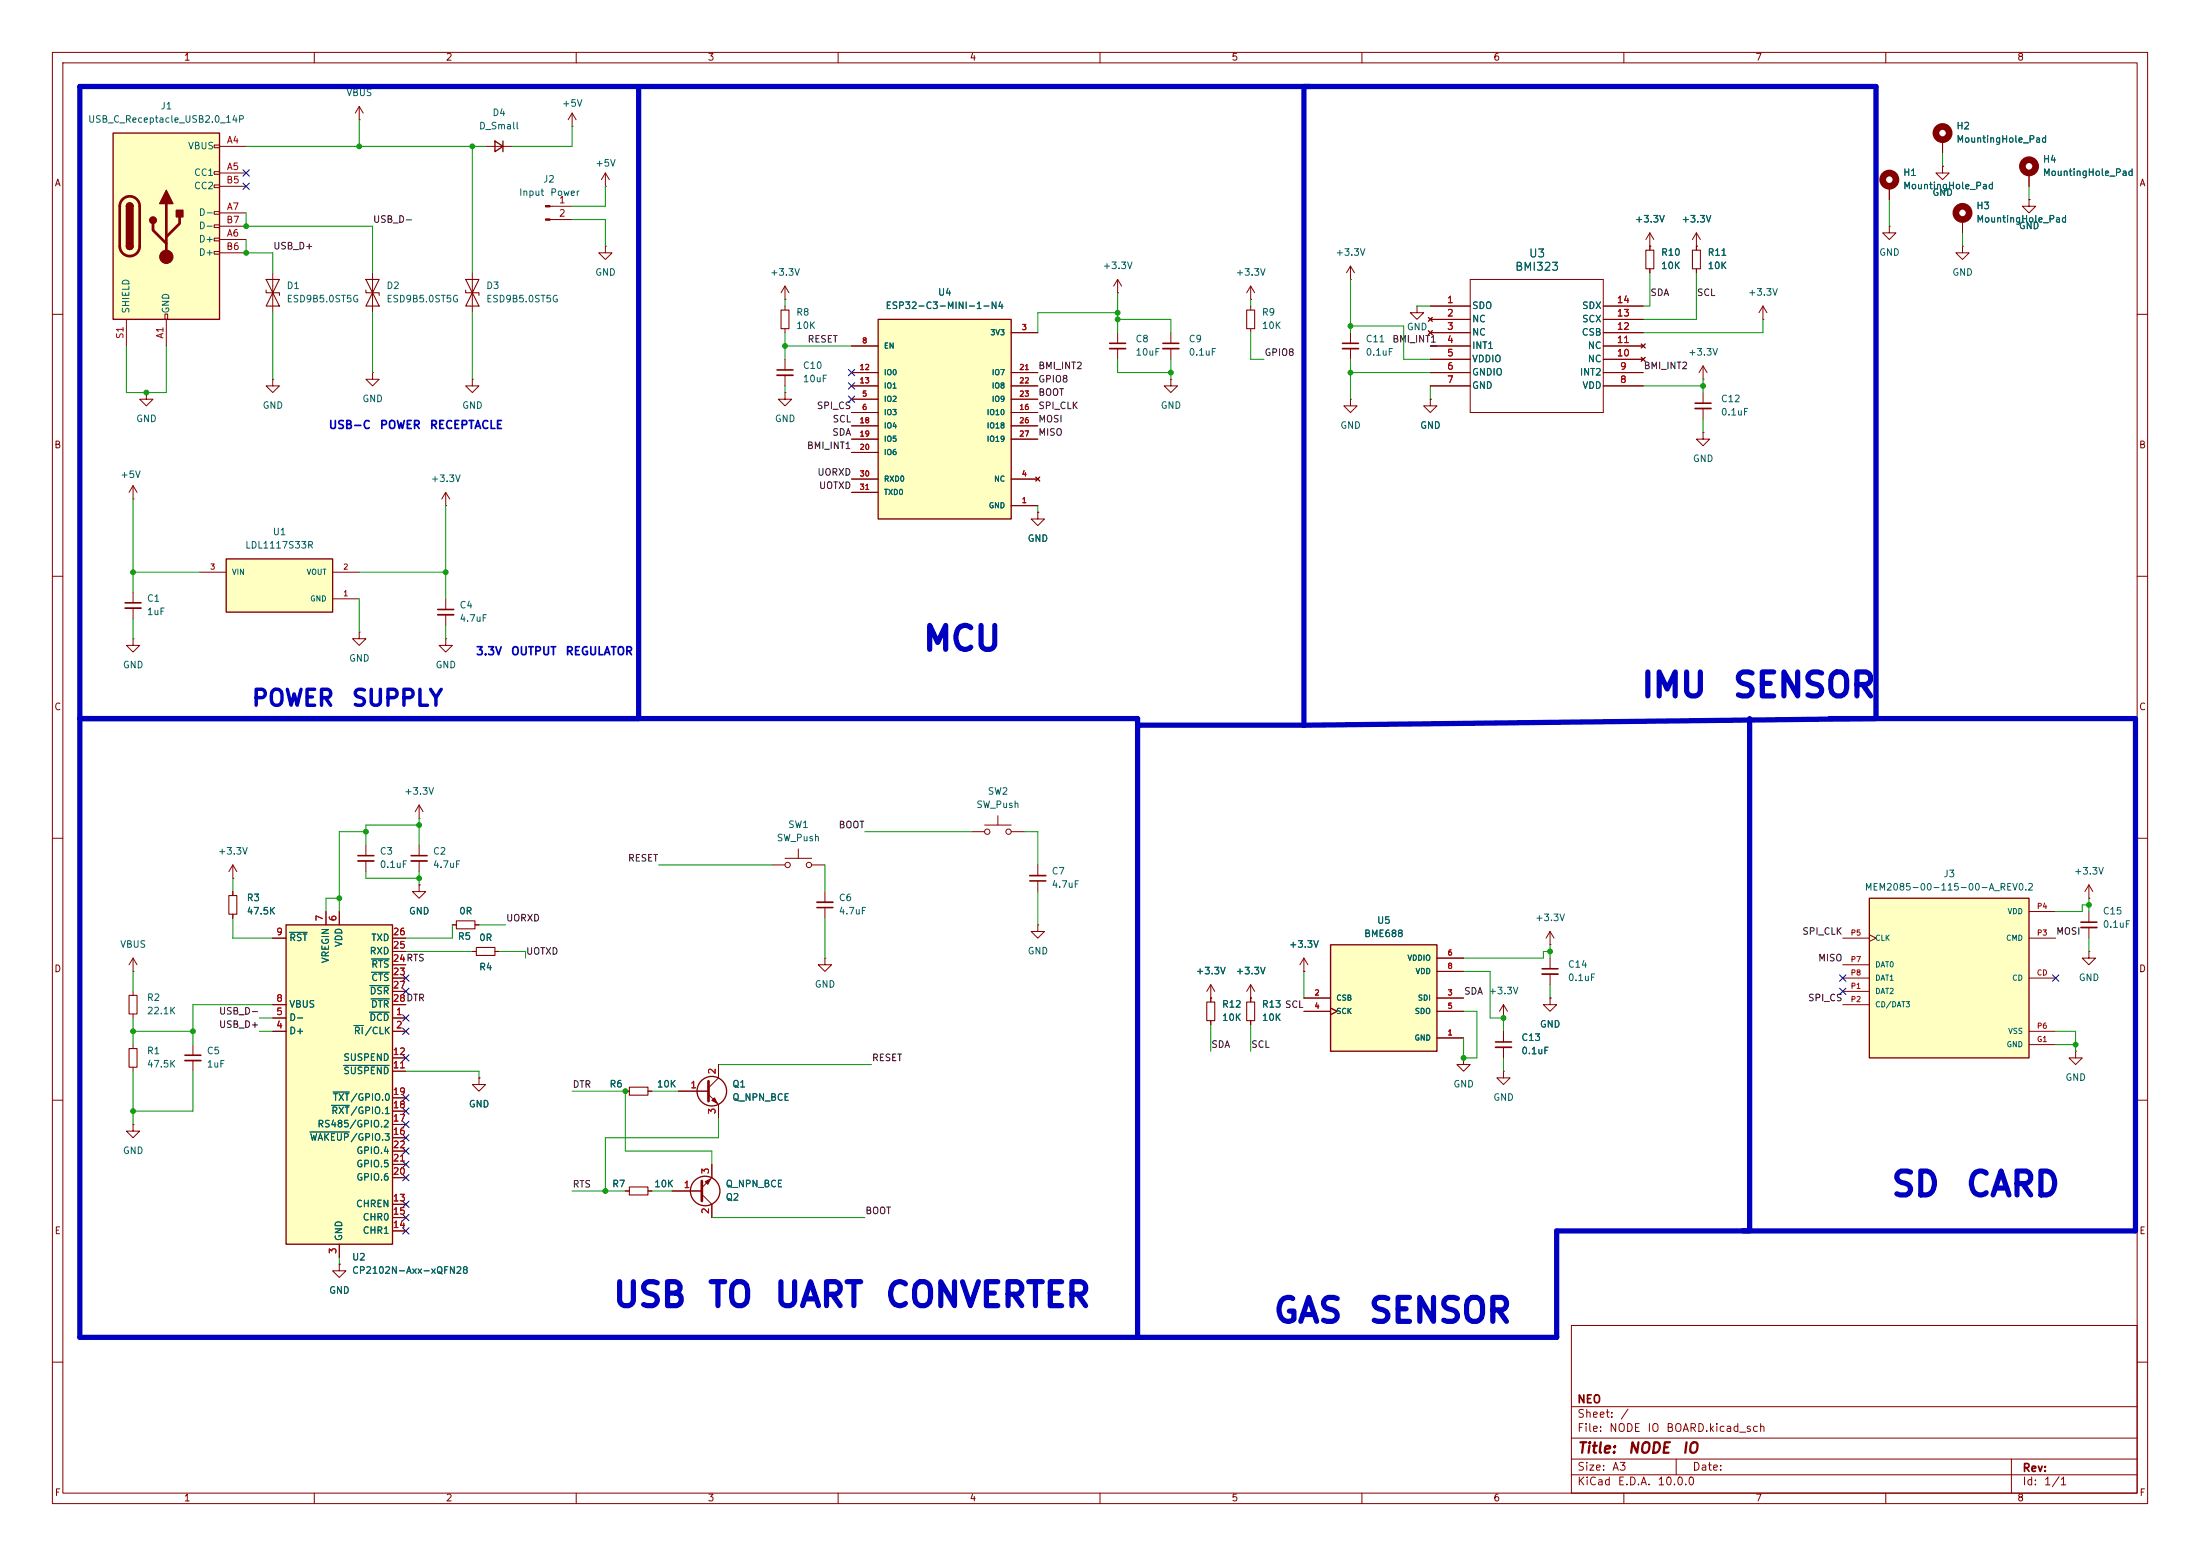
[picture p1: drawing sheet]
<svg xmlns="http://www.w3.org/2000/svg" width="420mm" height="297mm" viewBox="0 0 420 297" stroke-linecap="round" stroke-linejoin="round" font-family="sans-serif">
<g fill="none" stroke="#840000" stroke-width=".19">
<path d="M10 10h400v277h-400zM12 12h396v273h-396zM60 10v2M110 10v2M160 10v2M210 10v2M260 10v2M310 10v2M360 10v2M370.8 31.8v1.2h1.3l-1.3 1.3-1.2-1.3h1.2M370.8 31.8h.1M374.6 41.9v2.6"/>
<path d="M10 60h2M408 60h2M10 110h2M408 110h2M10 160h2M408 160h2M10 210h2M408 210h2M64.8 241.3v1.3h1.2l-1.2 1.2-1.3-1.2h1.3M64.8 241.3h.1M300 253h108v32h-108zM10 260h2"/>
<path d="M300 278.5h108M300 274.5h108M300 268.5h108M320 278.5v3M384 278.5v6.5M408 260h2M60 285v2M110 285v2M160 285v2M210 285v2M260 285v2M300 281.5h108"/>
<path d="M310 285v2M360 285v2"/>
</g>
<circle cx="374.7" cy="40.6" r="1.27" fill="none" stroke="#840000" stroke-width="1.3"/>
<path d="M43.2 106.7h20.3v10.1h-20.3z" fill="#ffffc2"/>
<path d="M94.5 26.9l1.5 1-1.5 1.1zM96 26.9v2.1M43.2 106.7h20.3v10.1h-20.3z" fill="none" stroke="#840000" stroke-width=".25"/>
<g fill="none" stroke="#840000" stroke-width=".19">
<path d="M68.6 22.9h.1M68.6 20.3l-.8 1.3M68.6 20.3l.7 1.3M68.6 20.3v2.6M92.7 27.9h5.1M109.2 24.1h.1M109.2 21.6l-.7 1.3M109.2 21.6l.8 1.3M109.2 21.6v2.5M38.1 109.2h5.1M63.5 114.3h5.1M63.5 109.2h5.1"/>
<path d="M25.4 121.9v1.3h1.3l-1.3 1.3-1.3-1.3h1.3M25.4 121.9h.1M25.4 199.4v.8M25.4 203.7v.8"/>
</g>
<path d="M24.6 200.2h1.6v3.5h-1.6z" fill="none" stroke="#840000" stroke-width=".2"/>
<path d="M54.6 176.5h20.3v61h-20.3z" fill="#ffffc2"/>
<path d="M54.6 176.5h20.3v61h-20.3z" fill="none" stroke="#840000" stroke-width=".25"/>
<g fill="none" stroke="#840000" stroke-width=".19">
<path d="M105 39.4h4.2M115.6 35.6h.1M115.6 33l-.8 1.3M115.6 33l.7 1.3M115.6 33v2.6M360.7 35.6v2.5M52.1 52.1v7.6M71.1 52.1v7.6M90.2 52.1v7.6M105 41.9h4.2M115.6 47v1.3h1.2l-1.2 1.2-1.3-1.2h1.3M115.6 47h.1"/>
<path d="M360.7 43.2v1.3h1.2l-1.2 1.2-1.3-1.2h1.3M360.7 43.2h.1M374.6 47v1.3h1.3l-1.3 1.2-1.2-1.2h1.2M374.6 47h.1M52.1 72.4v1.3h1.2l-1.2 1.2-1.3-1.2h1.3M52.1 72.4h.1M71.1 71.1v1.3h1.3l-1.3 1.3-1.3-1.3h1.3M71.1 71.1h.1M90.2 72.4v1.3h1.2l-1.2 1.2-1.3-1.2h1.3M90.2 72.4h.1M25.4 113v2.1M25.4 116.1v2"/>
<path d="M85.1 114.3v2M85.1 117.3v2.1M68.6 120.7v1.2h1.2l-1.2 1.3-1.3-1.3h1.3M68.6 120.7h.1M85.1 121.9v1.3h1.3l-1.3 1.3-1.3-1.3h1.3M85.1 121.9h.1M52.1 179.1h2.5M62.2 174v2.5M64.8 174v2.5M74.9 179.1h2.6M25.4 185.4h.1M25.4 182.9v2.5"/>
<path d="M25.4 182.9l-.8 1.3M25.4 182.9l.8 1.3M36.8 199.4v2M52.1 194.3h2.5M52.1 196.9h2.5M52.1 191.8h2.5M74.9 194.3h2.6M74.9 196.9h2.6M74.9 191.8h2.6M74.9 186.7h2.6M74.9 184.2h2.6M74.9 181.6h2.6"/>
<path d="M74.9 189.2h2.6M36.8 202.4v2.1M74.9 204.5h2.6M74.9 201.9h2.6M74.9 217.2h2.6M74.9 214.6h2.6M74.9 212.1h2.6M74.9 209.6h2.6M74.9 219.7h2.6M64.8 237.5v2.5M74.9 229.9h2.6M74.9 234.9h2.6"/>
<path d="M74.9 232.4h2.6M74.9 224.8h2.6M74.9 222.2h2.6"/>
</g>
<path d="M55.2 178h3.4M67.6 195.7h1.8M70.5 193.2h3.8M70.6 188.1h3.7M70.8 190.7h3.5M70.9 185.6h3.4M70.9 183h3.4M59.2 216.1h7.5M63.3 211h3.4M63.6 208.4h3.1M65.6 203.4h8.7" fill="none" stroke="#006464" stroke-width=".19"/>
<path d="M23.9 115.1h3M83.6 116.3h3M35.3 201.4h3.1" fill="none" stroke="#840000" stroke-width=".3"/>
<path d="M23.9 116.1h3M83.6 117.3h3M35.3 202.4h3.1" fill="none" stroke="#840000" stroke-width=".33"/>
<path d="M50.8 55.4v.5h2.5v.5M50.8 53.3h2.5l-1.2 2.6zM52.1 55.9l1.2 2.5h-2.5zM69.8 55.4v.5h2.6v.5M69.8 53.3h2.6l-1.3 2.6zM71.1 55.9l1.3 2.5h-2.6zM88.9 55.4v.5h2.5v.5M88.9 53.3h2.5l-1.2 2.6zM90.2 55.9l1.2 2.5h-2.5z" fill="none" stroke="#840000" stroke-width=".2"/>
<circle cx="360.7" cy="34.3" r="1.27" fill="none" stroke="#840000" stroke-width="1.3"/>
<g fill="#840000" stroke="#840000" stroke-width=".19">
<path d="M104.1 39.2h.9v.3h-.9z"/>
<path d="M104.1 41.8h.9v.2h-.9z"/>
</g>
<path d="M21.6 25.4h20.3v35.6h-20.3z" fill="#ffffc2"/>
<g fill="none" stroke="#840000" stroke-width=".19">
<path d="M40.9 27.7h1v.5h-1zM40.9 32.8h1v.5h-1zM40.9 35.3h1v.5h-1zM41.9 27.9h5.1M41.9 33h5.1M41.9 35.6h5.1M31.5 59.9h.5v1.1h-.5zM40.9 40.4h1v.5h-1zM40.9 42.9h1v.5h-1zM40.9 45.5h1v.5h-1zM40.9 48h1v.5h-1zM41.9 45.7h5.1"/>
<path d="M41.9 40.6h5.1M41.9 48.3h5.1M41.9 43.2h5.1M149.9 58.4v.8M238.8 57.2h.1M238.8 54.6l-.8 1.3M238.8 54.6l.7 1.3M238.8 54.6v2.6M238.8 58.4v.8M257.8 53.3h.1M257.8 50.8v2.5M257.8 50.8l-.8 1.3"/>
<path d="M257.8 50.8l.8 1.3M270.5 58.4v1.3h1.3l-1.3 1.3-1.3-1.3h1.3M270.5 58.4h.1M273 58.4h7.7M280.7 53.3h25.4v25.4h-25.4zM306.1 58.4h7.6M315 47h.1M315 44.5l-.8 1.2M315 44.5l.7 1.2M315 44.5v2.5M24.1 61v5M31.7 61v5"/>
<path d="M149.9 62.7v.8M213.4 63.5v2M213.4 66.5v2.1M223.5 63.5v2M223.5 66.5v2.1M238.8 62.7v.8M257.8 76.2v1.3h1.3l-1.3 1.2-1.3-1.2h1.3M257.8 76.2h.1M257.8 63.5v2M257.8 66.5v2.1M272.7 60.6l.7 .7M272.7 63.1l.7 .8"/>
<path d="M273 76.2v1.3h1.3l-1.3 1.2-1.2-1.2h1.2M273 76.2h.1M273 61h7.7M273 63.5h7.7M273 66h7.7M273 68.6h7.7M273 71.1h7.7M273 73.7h7.7M273.4 60.6l-.7 .7M273.4 63.1l-.7 .8M306.1 61h7.6M306.1 63.5h7.6"/>
<path d="M306.1 66h7.6M306.1 68.6h7.6M306.1 71.1h7.6M306.1 73.7h7.6M313.3 68.2l.8 .8M313.3 65.7l.8 .7M314.1 68.2l-.8 .8M314.1 65.7l-.8 .7M325.1 74.9v2.1M325.1 78v2M325.1 82.6v1.2h1.3l-1.3 1.3-1.3-1.3h1.3M325.1 82.6h.1"/>
<path d="M44.4 167.6h.1M44.4 165.1l-.7 1.3M44.4 165.1l.8 1.3M44.4 165.1v2.5M147.3 165.1h2.6M149.9 163.8h5M152.4 162.1v1.7M154.9 165.1h2.6M25.4 189.2v.8M25.4 193.5v.8M398.8 181.6v1.3h1.2l-1.2 1.3-1.3-1.3h1.3M398.8 181.6h.1"/>
<path d="M119.4 208.3h.7M123.7 208.3h.8M129.5 208.3h5.8M135.3 208.9l1.9 1.9v2.6M137.2 203.2v2.5l-1.9 1.9M128.3 227.3h5.7M134 228l1.9 1.9v2.5M135.9 222.2v2.6l-1.9 1.9"/>
<circle cx="150.4" cy="165.1" r=".51"/>
<circle cx="154.4" cy="165.1" r=".51"/>
</g>
<g fill="none" stroke="#840000" stroke-width=".25">
<path d="M21.6 25.4h20.3v35.6h-20.3zM24.1 39.4a.64 .64 0 0 1 .7-.7 .64 .64 0 0 1 .6 .7M24.1 47a.64 .64 0 0 0 .7 .6 .64 .64 0 0 0 .6-.6"/>
<circle cx="135.9" cy="208.3" r="2.82"/>
<circle cx="134.6" cy="227.3" r="2.82"/>
</g>
<path d="M23.4 38a1.9 1.9 0 0 1 2.1-.4 1.9 1.9 0 0 1 1.2 1.8v7.6a1.91 1.91 0 0 1-1.9 1.9 1.91 1.91 0 0 1-1.9-1.9v-7.8l.1-.6zM31.7 38.9v10.1M29.2 42.7v1.2l2.5 2.6M34.3 41.4v1.3l-2.6 2.5M135.3 206.4v3.8M134 225.4v3.8" fill="none" stroke="#840000" stroke-width=".51"/>
<g fill="#840000" stroke="#840000" stroke-width=".25">
<path d="M24.1 39.4h1.3v7.6h-1.3z"/>
<path d="M24.3 38.9a.64 .64 0 0 1 .7-.1 .64 .64 0 0 1 .4 .6h-1.3z"/>
<path d="M24.1 47h1.3a.64 .64 0 0 1-.6 .6 .64 .64 0 0 1-.7-.6z"/>
<path d="M31.7 36.3l1.3 2.6h-2.5z"/>
<path d="M33.7 40.1h1.2v1.3h-1.2z"/>
<circle cx="29.2" cy="42" r=".63"/>
</g>
<g fill="#840000" stroke="#840000" stroke-width=".19">
<path d="M134.6 225.6l1-.6-.5 1.1z"/>
<path d="M135.9 210.1l.5-.5 .5 1z"/>
<circle cx="31.7" cy="49" r="1.27"/>
</g>
<path d="M211.8 65.5h3.1M222 65.5h3M256.3 65.5h3M323.6 77h3" fill="none" stroke="#840000" stroke-width=".3"/>
<path d="M211.8 66.5h3.1M222 66.5h3M256.3 66.5h3M323.6 78h3" fill="none" stroke="#840000" stroke-width=".33"/>
<path d="M149.1 59.2h1.5v3.5h-1.5zM238 59.2h1.5v3.5h-1.5zM24.6 190h1.6v3.5h-1.6zM120.1 207.5h3.6v1.5h-3.6z" fill="none" stroke="#840000" stroke-width=".2"/>
<path d="M254 180.3h20.3v20.4h-20.3z" fill="#ffffc2"/>
<path d="M254 180.3h20.3v20.4h-20.3z" fill="none" stroke="#840000" stroke-width=".25"/>
<g fill="none" stroke="#840000" stroke-width=".19">
<path d="M149.9 57.2h.1M149.9 54.6l-.8 1.3M149.9 54.6l.7 1.3M149.9 54.6v2.6M238.8 190.5h.1M238.8 188v3.3M238.8 194.8v.8M238.8 188l-.8 1.2M238.8 188l.7 1.2M248.9 185.4h.1M248.9 190.5h5.1M248.9 193h5.1"/>
<path d="M248.9 182.9l-.7 1.3M248.9 182.9l.8 1.3M248.9 182.9v2.5M254 192.4l1.3 .6-1.3 .7M274.3 198.1h5.1M274.3 190.5h5.1M274.3 193h5.1M274.3 182.9h5.1M274.3 185.4h5.1M287 194.3h.1M287 191.8v2.5M287 196.9v2"/>
<path d="M287 199.9v2M287 191.8l-.7 1.2M287 191.8l.8 1.2M91.4 205.7v1.3h1.3l-1.3 1.3-1.2-1.3h1.2M91.4 205.7h.1M279.4 201.9v1.3h1.3l-1.3 1.3-1.3-1.3h1.3M279.4 201.9h.1M287 204.5v1.2h1.3l-1.3 1.3-1.3-1.3h1.3M287 204.5h.1"/>
</g>
<path d="M238 191.3h1.5v3.5h-1.5z" fill="none" stroke="#840000" stroke-width=".2"/>
<path d="M285.5 198.9h3" fill="none" stroke="#840000" stroke-width=".3"/>
<path d="M285.5 199.9h3" fill="none" stroke="#840000" stroke-width=".33"/>
<path d="M167.6 61h25.4v38.1h-25.4z" fill="#ffffc2"/>
<path d="M167.6 61h25.4v38.1h-25.4z" fill="none" stroke="#840000" stroke-width=".25"/>
<g fill="none" stroke="#840000" stroke-width=".19">
<path d="M213.4 55.9h.1M213.4 53.3l-.8 1.3M213.4 53.3l.7 1.3M213.4 53.3v2.6M149.9 74.9v1.3h1.2l-1.2 1.3-1.3-1.3h1.3M149.9 74.9h.1M149.9 68.6v2M149.9 71.6v2.1M162.6 76.2h5M162.6 78.7h5M162.6 66h5M162.6 71.1h5"/>
<path d="M162.6 73.7h5M193 63.5h5.1M193 76.2h5.1M193 78.7h5.1M193 71.1h5.1M193 73.7h5.1M162.6 91.4h5M162.6 81.3h5M162.6 83.8h5M162.6 86.4h5M162.6 94h5M193 96.5h5.1"/>
<path d="M193 91.4h5.1M193 81.3h5.1M193 83.8h5.1M197.7 91.1l.8 .7M198.5 91.1l-.8 .7M80 156.2h.1M80 153.7l-.8 1.2M80 153.7l.8 1.2M80 153.7v2.5M185.4 158.8h2.6M188 157.5h5M190.5 155.7v1.8"/>
<path d="M193 158.8h2.6M198.1 176.5v1.3h1.3l-1.3 1.3-1.3-1.3h1.3M198.1 176.5h.1M198.1 165.1v2M198.1 168.1v2.1M295.9 177.8l-.8 1.3M295.9 177.8l.8 1.3M295.9 177.8v2.5M398.8 171.5h.1M398.8 168.9v2.6M398.8 174v2M398.8 177v2.1"/>
<path d="M398.8 168.9l-.8 1.3M398.8 168.9l.7 1.3M231.1 190.5h.1M231.1 188l-.7 1.2M231.1 188l.8 1.2M231.1 188v3.3M231.1 194.8v.8M295.9 180.3h.1M295.9 190.5v1.3h1.3l-1.3 1.2-1.3-1.2h1.3M295.9 190.5h.1M295.9 182.9v2M295.9 185.9v2.1"/>
<path d="M396.2 200.7v1.2h1.3l-1.3 1.3-1.2-1.3h1.2M396.2 200.7h.1M119.4 227.3h.7M123.7 227.3h.8"/>
<circle cx="188.5" cy="158.8" r=".51"/>
<circle cx="192.5" cy="158.8" r=".51"/>
</g>
<path d="M148.3 70.6h3.1M196.6 168.1h3M397.3 176h3M294.4 184.9h3" fill="none" stroke="#840000" stroke-width=".3"/>
<path d="M148.3 71.6h3.1M196.6 167.1h3M397.3 177h3M294.4 185.9h3" fill="none" stroke="#840000" stroke-width=".33"/>
<path d="M230.4 191.3h1.5v3.5h-1.5zM120.1 226.6h3.6v1.5h-3.6z" fill="none" stroke="#840000" stroke-width=".2"/>
<path d="M356.9 171.5h30.4v30.4h-30.4z" fill="#ffffc2"/>
<path d="M356.9 171.5h30.4v30.4h-30.4z" fill="none" stroke="#840000" stroke-width=".25"/>
<g fill="none" stroke="#840000" stroke-width=".19">
<path d="M360.7 35.6v2.5M370.8 31.8h.1M370.8 26.7v2.5M387.3 38.1v1.3h1.3l-1.3 1.2-1.2-1.2h1.2M387.3 38.1h.1M387.3 33v2.6M273 58.4h7.7M306.1 58.4h7.6M315 47h.1M315 47v.8M315 51.3v.8M323.8 47h.1"/>
<path d="M323.8 44.5l-.7 1.2M323.8 44.5l.8 1.2M323.8 44.5v3.3M323.8 51.3v.8M336.5 58.4l-.7 1.3M336.5 58.4l.8 1.3M336.5 58.4v2.6M374.6 41.9v2.6M27.9 74.9v1.3h1.3l-1.3 1.3-1.2-1.3h1.2M27.9 74.9h.1M162.6 76.2h5M162.6 78.7h5"/>
<path d="M162.6 66h5M162.6 71.1h5M162.6 73.7h5M193 63.5h5.1M193 76.2h5.1M193 78.7h5.1M193 71.1h5.1M193 73.7h5.1M223.5 72.4v1.3h1.3l-1.3 1.2-1.3-1.2h1.3M223.5 72.4h.1M272.7 60.6l.7 .7M272.7 63.1l.7 .8"/>
<path d="M273 76.2h.1M273 63.5h7.7M273 66h7.7M273 71.1h7.7M273 73.7h7.7M273 61h7.7M273 68.6h7.7M273.4 60.6l-.7 .7M273.4 63.1l-.7 .8M306.1 63.5h7.6M306.1 66h7.6M306.1 71.1h7.6"/>
<path d="M306.1 73.7h7.6M306.1 61h7.6M306.1 68.6h7.6M313.3 68.2l.8 .8M313.3 65.7l.8 .7M314.1 68.2l-.8 .8M314.1 65.7l-.8 .7M325.1 72.4h.1M325.1 69.9l-.7 1.2M325.1 69.9l.8 1.2M325.1 69.9v2.5M336.5 61h.1"/>
<path d="M25.4 95.3h.1M25.4 92.7l-.8 1.3M25.4 92.7l.8 1.3M25.4 92.7v2.6M85.1 96.5h.1M85.1 94l-.8 1.3M85.1 94l.8 1.3M85.1 94v2.5M162.6 91.4h5M162.6 81.3h5M162.6 83.8h5M162.6 86.4h5"/>
<path d="M162.6 94h5M193 96.5h5.1M193 91.4h5.1M193 81.3h5.1M193 83.8h5.1M197.7 91.1l.8 .7M198.1 97.8v1.3h1.3l-1.3 1.2-1.3-1.2h1.3M198.1 97.8h.1M198.5 91.1l-.8 .7M44.4 170.2v.7M44.4 174.5v.8M52.1 179.1h2.5"/>
<path d="M62.2 174v2.5M64.8 174v2.5M69.8 161.3v2M69.8 164.3v2.1M74.9 179.1h2.6M80 168.9v1.3h1.3l-1.3 1.3-1.3-1.3h1.3M80 168.9h.1M80 161.3v2M80 164.3v2.1M86.4 176.5h.7M90.7 176.5h.7M157.5 170.2v2"/>
<path d="M157.5 173.2v2.1M351.8 179.1h5.1M356.9 178.4l1.2 .7-1.2 .6M387.3 179.1h5.1M387.3 174h5.1M52.1 191.8h2.5M52.1 196.9h2.5M52.1 194.3h2.5M74.9 186.7h2.6M74.9 189.2h2.6M74.9 191.8h2.6M74.9 196.9h2.6"/>
<path d="M74.9 184.2h2.6M74.9 181.6h2.6M74.9 194.3h2.6M90.2 181.6h.7M94.5 181.6h.7M157.5 182.9v1.3h1.2l-1.2 1.2-1.3-1.2h1.3M157.5 182.9h.1M231.1 190.5h.1M231.1 190.5v.8M231.1 194.8v.8M238.8 190.5h.1M238.8 190.5v.8"/>
<path d="M238.8 194.8v.8M248.9 185.4h.1M248.9 190.5h5.1M248.9 193h5.1M254 192.4l1.3 .6-1.3 .7M274.3 198.1h5.1M274.3 190.5h5.1M274.3 193h5.1M274.3 182.9h5.1M274.3 185.4h5.1M287 196.9v2M287 199.9v2"/>
<path d="M295.9 190.5h.1M351.8 186.7h5.1M351.8 189.2h5.1M351.8 191.8h5.1M351.8 184.2h5.1M387.3 186.7h5.1M387.3 199.4h5.1M387.3 196.9h5.1M25.4 214.6v1.3h1.3l-1.3 1.3-1.3-1.3h1.3M25.4 214.6h.1M74.9 204.5h2.6M74.9 201.9h2.6"/>
<path d="M74.9 217.2h2.6M74.9 214.6h2.6M74.9 212.1h2.6M74.9 209.6h2.6M74.9 219.7h2.6M91.4 205.7h.1M119.4 208.3h.7M123.7 208.3h.8M129.5 208.3h5.8M137.2 203.2v2.5M137.2 210.8v2.6M64.8 237.5v2.5"/>
<path d="M74.9 229.9h2.6M74.9 234.9h2.6M74.9 232.4h2.6M74.9 224.8h2.6M74.9 222.2h2.6M119.4 227.3h.7M123.7 227.3h.8M128.3 227.3h5.7M135.9 222.2v2.6M135.9 229.9v2.5M64.8 241.3h.1"/>
</g>
<path d="M314.2 47.8h1.5v3.5h-1.5zM323.1 47.8h1.5v3.5h-1.5zM43.7 170.9h1.5v3.6h-1.5zM87.1 175.8h3.6v1.5h-3.6zM90.9 180.8h3.6v1.6h-3.6z" fill="none" stroke="#840000" stroke-width=".2"/>
<path d="M68.3 163.3h3.1M78.5 163.3h3M156 173.2h3" fill="none" stroke="#840000" stroke-width=".3"/>
<path d="M68.3 164.3h3.1M78.5 164.3h3M156 172.2h3" fill="none" stroke="#840000" stroke-width=".33"/>
<g fill="none" stroke="#840000" stroke-width="1.3">
<circle cx="370.8" cy="25.4" r="1.27"/>
<circle cx="387.4" cy="31.7" r="1.27"/>
</g>
<path d="M121.9 16.5v120.7M248.9 16.5v121.9M15.2 137.2h202v118.1M217.2 138.4h31.7M334 137.2v97.7M349.2 137.2h58.5v97.7h-110.5v20.4h-282v-238.8h342.9v120.7l-109.2 1.2" fill="none" stroke="#0000c2" stroke-width="1"/>
<g fill="none" stroke="#009600" stroke-width=".19">
<path d="M47 27.9h45.7M68.6 22.9v5M90.2 27.9v24.2M109.2 24.1v3.8h-11.4M115.6 35.6v3.8h-6.4M360.7 38.1v5.1M370.8 29.2v2.6M387.3 35.6v2.5M47 40.6v2.6h24.1v8.9M47 45.7v2.6h5.1v3.8M52.1 59.7v12.7M71.1 59.7v11.4"/>
<path d="M90.2 59.7v12.7M109.2 41.9h6.4v5.1M149.9 57.2v1.2M213.4 55.9v7.6M213.4 59.7h-15.3v3.8M238.8 57.2v1.2M257.8 53.3v10.2M270.5 58.4h2.5M315 52.1v6.3h-1.3M323.8 52.1v8.9h-10.1M374.6 44.5v2.5M24.1 66v8.9h7.6v-8.9"/>
<path d="M149.9 66h12.7M149.9 63.5v5.1M149.9 73.7v1.2M213.4 68.6v2.5h10.1M213.4 61h10.1v2.5M223.5 68.6v3.8M238.8 63.5v5.1h2.5M257.8 62.2h10.2v6.4h5M257.8 71.1h15.2M257.8 68.6v7.6M273 66h1.3M273 73.7v2.5"/>
<path d="M313.7 73.7h11.4M325.1 72.4v2.5M336.5 61v2.5h-22.8M25.4 95.3v17.7M85.1 96.5v17.8M198.1 96.5v1.3M325.1 80v2.6M25.4 118.1v3.8M25.4 109.2h12.7M68.6 114.3v6.4M68.6 109.2h16.5M85.1 119.4v2.5"/>
<path d="M69.8 158.8h-5v15.2M80 156.2v5.1M80 157.5h-10.2v3.8M165.1 158.8h20.3M195.6 158.8h2.5v6.3M44.4 175.3v3.8h7.7M44.4 167.6v2.6M64.8 171.5h-2.6v2.5M69.8 166.4v1.2h10.2M80 166.4v2.5M86.4 176.5v2.6h-8.9M91.4 176.5h5.1"/>
<path d="M125.7 165.1h21.6M157.5 165.1v5.1M157.5 175.3v7.6M198.1 170.2v6.3M398.8 172.7h-1.3v1.3h-5.1M398.8 171.5v2.5M398.8 179.1v2.5M25.4 185.4v3.8M25.4 194.3v5.1M25.4 196.9h11.4M49.5 194.3h2.6M49.5 196.9h2.6"/>
<path d="M52.1 191.8h-15.3v7.6M77.5 181.6h12.7M95.2 181.6h5.1v1.3M231.1 195.6v5.1M238.8 195.6v5.1M248.9 185.4v5.1M279.4 185.4h5.1v8.9h2.5v2.6M279.4 193h2.5v8.9h-2.5v-3.8M295.9 181.6h-1.3v1.3h-15.2M295.9 180.3v2.6M295.9 188v2.5M392.4 196.9h3.8v3.8"/>
<path d="M392.4 199.4h3.8M25.4 204.5v10.1M36.8 204.5v7.6h-11.4M77.5 204.5h13.9v1.2M109.2 208.3h10.2v11.4h16.5v2.5M124.5 208.3h5M137.2 203.2h29.2M137.2 213.4v3.8h-21.6v10.1M287 201.9v2.6M109.2 227.3h10.2M124.5 227.3h3.8M135.9 232.4h29.2"/>
<path d="M64.8 240v1.3"/>
</g>
<g fill="none" stroke="#000084" stroke-width=".19">
<path d="M46.4 35l1.2 1.2M46.4 32.4l1.2 1.2M47.6 35l-1.2 1.2M47.6 32.4l-1.2 1.2M162 73.1l1.2 1.2M162 70.5l1.2 1.2M162 75.6l1.2 1.2M163.2 73.1l-1.2 1.2M163.2 70.5l-1.2 1.2M163.2 75.6l-1.2 1.2M76.9 193.7l1.2 1.2M76.9 196.2l1.2 1.3"/>
<path d="M76.9 188.6l1.2 1.2M76.9 186.1l1.2 1.2M78.1 193.7l-1.2 1.2M78.1 196.2l-1.2 1.3M78.1 188.6l-1.2 1.2M78.1 186.1l-1.2 1.2M351.2 186.1l1.2 1.2M351.2 188.6l1.2 1.2M352.4 186.1l-1.2 1.2M352.4 188.6l-1.2 1.2M391.8 186.1l1.2 1.2M393 186.1l-1.2 1.2"/>
<path d="M76.9 201.3l1.2 1.2M76.9 208.9l1.2 1.3M76.9 214l1.2 1.2M76.9 211.5l1.2 1.2M76.9 216.6l1.2 1.2M76.9 219.1l1.2 1.2M78.1 201.3l-1.2 1.2M78.1 208.9l-1.2 1.3M78.1 214l-1.2 1.2M78.1 211.5l-1.2 1.2M78.1 216.6l-1.2 1.2M78.1 219.1l-1.2 1.2"/>
<path d="M76.9 234.3l1.2 1.3M76.9 231.8l1.2 1.2M76.9 221.6l1.2 1.3M76.9 229.3l1.2 1.2M76.9 224.2l1.2 1.2M78.1 234.3l-1.2 1.3M78.1 231.8l-1.2 1.2M78.1 221.6l-1.2 1.3M78.1 229.3l-1.2 1.2M78.1 224.2l-1.2 1.2"/>
</g>
<path d="M55.2 178h3.4M67.6 195.7h1.8M70.5 193.2h3.8M70.6 188.1h3.7M70.8 190.7h3.5M70.9 185.6h3.4M70.9 183h3.4M59.2 216.1h7.5M63.3 211h3.4M63.6 208.4h3.1M65.6 203.4h8.7" fill="none" stroke="#006464" stroke-width=".19"/>
<g fill="#009600" stroke="#009600" stroke-width=".19">
<circle cx="90.2" cy="27.9" r=".46"/>
<circle cx="27.9" cy="74.9" r=".46"/>
<circle cx="68.6" cy="27.9" r=".46"/>
<circle cx="25.4" cy="212.1" r=".46"/>
<circle cx="25.4" cy="196.9" r=".46"/>
<circle cx="36.8" cy="196.9" r=".46"/>
<circle cx="85.1" cy="109.2" r=".46"/>
<circle cx="47" cy="48.3" r=".46"/>
<circle cx="47" cy="43.2" r=".46"/>
<circle cx="25.4" cy="109.2" r=".46"/>
<circle cx="149.9" cy="66" r=".46"/>
<circle cx="213.4" cy="59.7" r=".46"/>
<circle cx="64.8" cy="171.5" r=".46"/>
<circle cx="69.8" cy="158.8" r=".46"/>
<circle cx="213.4" cy="61" r=".46"/>
<circle cx="223.5" cy="71.1" r=".46"/>
<circle cx="325.1" cy="73.7" r=".46"/>
<circle cx="257.8" cy="62.2" r=".46"/>
<circle cx="257.8" cy="71.1" r=".46"/>
<circle cx="80" cy="157.5" r=".46"/>
<circle cx="115.6" cy="227.3" r=".46"/>
<circle cx="119.4" cy="208.3" r=".46"/>
<circle cx="80" cy="167.6" r=".46"/>
<circle cx="287" cy="194.3" r=".46"/>
<circle cx="279.4" cy="201.9" r=".46"/>
<circle cx="396.2" cy="199.4" r=".46"/>
<circle cx="398.8" cy="172.7" r=".46"/>
<circle cx="295.9" cy="181.6" r=".46"/>
</g>
<g font-size="4.6" fill="#0000c2">
<text x="175.9" y="125.3">MCU</text>
<text x="313" y="134.2">IMU</text>
<text x="330.5" y="134.2">SENSOR</text>
<text x="360.8" y="229.5">SD</text>
<text x="375" y="229.5">CARD</text>
<text x="116.7" y="250.6">USB</text>
<text x="134.9" y="250.6">TO</text>
<text x="147.5" y="250.6">UART</text>
<text x="168.7" y="250.6">CONVERTER</text>
<text x="242.9" y="253.6">GAS</text>
<text x="261" y="253.6">SENSOR</text>
</g>
<g font-size="3" fill="#0000c2">
<text x="47.9" y="135.5">POWER</text>
<text x="66.9" y="135.5">SUPPLY</text>
</g>
<g font-size="2" fill="#840000">
<text x="301" y="277.9">Title:</text>
<text x="310.6" y="277.9">NODE</text>
<text x="321" y="277.9">IO</text>
</g>
<g font-size="1.5" fill="#006464">
<text x="289.1" y="52">BMI323</text>
<text x="291.8" y="49.5">U3</text>
</g>
<g font-size="1.5" fill="#0000c2">
<text x="62.6" y="82.2">USB-C</text>
<text x="72.4" y="82.2">POWER</text>
<text x="81.9" y="82.2">RECEPTACLE</text>
<text x="90.7" y="125.4">3.3V</text>
<text x="97.4" y="125.4">OUTPUT</text>
<text x="107.8" y="125.4">REGULATOR</text>
</g>
<g font-size="1.5" fill="#840000">
<text x="301" y="268.2">NEO</text>
<text x="301" y="273.7">File:</text>
<text x="301" y="271">Sheet:</text>
<text x="307.1" y="273.7">NODE</text>
<text x="309.2" y="271">/</text>
<text x="314.4" y="273.7">IO</text>
<text x="318" y="273.7">BOARD.kicad_sch</text>
<text x="301" y="281.1">Size:</text>
<text x="307.6" y="281.1">A3</text>
<text x="323" y="281.1">Date:</text>
<text x="386" y="281.3">Rev:</text>
<text x="301" y="283.9">KiCad</text>
<text x="308.7" y="283.9">E.D.A.</text>
<text x="316.3" y="283.9">10.0.0</text>
<text x="386" y="283.9">Id:</text>
<text x="390.1" y="283.9">1/1</text>
</g>
<g font-size="1.3" fill="#840000">
<text x="35" y="11.9">1</text>
<text x="85" y="11.9">2</text>
<text x="135" y="11.9">3</text>
<text x="185" y="11.9">4</text>
<text x="235" y="11.9">5</text>
<text x="285" y="11.9">6</text>
<text x="335" y="11.9">7</text>
<text x="385" y="11.9">8</text>
<text x="10.3" y="35.9">A</text>
<text x="408.3" y="35.9">A</text>
<text x="10.3" y="85.9">B</text>
<text x="408.2" y="85.9">B</text>
<text x="10.3" y="135.9">C</text>
<text x="408.2" y="135.9">C</text>
<text x="10.3" y="185.9">D</text>
<text x="408.2" y="185.9">D</text>
<text x="10.3" y="235.9">E</text>
<text x="408.3" y="235.9">E</text>
<text x="10.3" y="285.9">F</text>
<text x="35" y="286.9">1</text>
<text x="85" y="286.9">2</text>
<text x="135" y="286.9">3</text>
<text x="185" y="286.9">4</text>
<text x="235" y="286.9">5</text>
<text x="285" y="286.9">6</text>
<text x="335" y="286.9">7</text>
<text x="385" y="286.9">8</text>
<text x="408.3" y="285.9">F</text>
</g>
<g font-size="1.3" fill="#006464">
<text x="16.7" y="23.7">USB_C_Receptacle_USB2.0_14P</text>
<text x="30.6" y="21.2">J1</text>
<text x="66" y="18.6">VBUS</text>
<text x="93.9" y="22.5">D4</text>
<text x="107.2" y="20.7">+5V</text>
<text x="35.8" y="28.8">VBUS</text>
<text x="91.3" y="25">D_Small</text>
<text x="373.4" y="25">H2</text>
<text x="373.4" y="27.5">MountingHole_Pad</text>
<text x="36.9" y="33.9">CC1</text>
<text x="103.6" y="35.2">J2</text>
<text x="113.5" y="32.1">+5V</text>
<text x="363.2" y="33.9">H1</text>
<text x="389.9" y="31.3">H4</text>
<text x="389.9" y="33.9">MountingHole_Pad</text>
<text x="36.9" y="36.4">CC2</text>
<text x="37.8" y="41.5">D-</text>
<text x="99" y="37.7">Input</text>
<text x="104.9" y="37.7">Power</text>
<text x="363.2" y="36.4">MountingHole_Pad</text>
<text x="368.8" y="37.7">GND</text>
<text x="377.2" y="40.2">H3</text>
<text x="37.8" y="46.6">D+</text>
<text x="37.8" y="44">D-</text>
<text x="312" y="42.8">+3.3V</text>
<text x="320.9" y="42.8">+3.3V</text>
<text x="377.2" y="42.8">MountingHole_Pad</text>
<text x="385.3" y="44">GND</text>
<text x="37.8" y="49.1">D+</text>
<text x="113.5" y="52.9">GND</text>
<text x="146.9" y="52.9">+3.3V</text>
<text x="210.4" y="51.7">+3.3V</text>
<text x="235.8" y="52.9">+3.3V</text>
<text x="254.9" y="49.1">+3.3V</text>
<text x="317" y="49.1">R10</text>
<text x="317" y="51.7">10K</text>
<text x="325.9" y="49.1">R11</text>
<text x="325.9" y="51.7">10K</text>
<text x="358.6" y="49.1">GND</text>
<text x="372.6" y="52.9">GND</text>
<text x="25" y="59.9" transform="rotate(-90 25 59.9)">SHIELD</text>
<text x="32.6" y="59.9" transform="rotate(-90 32.6 59.9)">GND</text>
<text x="54.6" y="55.5">D1</text>
<text x="54.6" y="58">ESD9B5.0ST5G</text>
<text x="73.7" y="55.5">D2</text>
<text x="73.7" y="58">ESD9B5.0ST5G</text>
<text x="92.7" y="55.5">D3</text>
<text x="92.7" y="58">ESD9B5.0ST5G</text>
<text x="169" y="59.3">ESP32-C3-MINI-1-N4</text>
<text x="179" y="56.7">U4</text>
<text x="280.9" y="59.3">SDO</text>
<text x="301.9" y="59.3">SDX</text>
<text x="333.6" y="56.7">+3.3V</text>
<text x="151.9" y="60.6">R8</text>
<text x="151.9" y="63.1">10K</text>
<text x="216.7" y="65.6">C8</text>
<text x="226.8" y="65.6">C9</text>
<text x="240.8" y="60.6">R9</text>
<text x="240.8" y="63.1">10K</text>
<text x="260.6" y="65.6">C11</text>
<text x="268.5" y="63.3">GND</text>
<text x="280.9" y="61.8">NC</text>
<text x="280.9" y="64.4">NC</text>
<text x="301.9" y="64.4">CSB</text>
<text x="301.9" y="61.8">SCX</text>
<text x="153.2" y="70.7">C10</text>
<text x="216.7" y="68.2">10uF</text>
<text x="226.8" y="68.2">0.1uF</text>
<text x="260.6" y="68.2">0.1uF</text>
<text x="280.9" y="66.9">INT1</text>
<text x="280.9" y="69.4">VDDIO</text>
<text x="280.9" y="72">GNDIO</text>
<text x="301.5" y="72">INT2</text>
<text x="303" y="69.4">NC</text>
<text x="303" y="66.9">NC</text>
<text x="322.2" y="68.2">+3.3V</text>
<text x="69.1" y="77.1">GND</text>
<text x="153.2" y="73.3">10uF</text>
<text x="280.9" y="74.5">GND</text>
<text x="302" y="74.5">VDD</text>
<text x="328.4" y="77.1">C12</text>
<text x="25.9" y="80.9">GND</text>
<text x="50" y="78.3">GND</text>
<text x="88.1" y="78.3">GND</text>
<text x="147.8" y="80.9">GND</text>
<text x="221.5" y="78.3">GND</text>
<text x="255.8" y="82.1">GND</text>
<text x="271" y="82.1">GND</text>
<text x="328.4" y="79.6">0.1uF</text>
<text x="323.1" y="88.5">GND</text>
<text x="22.9" y="91.5">+5V</text>
<text x="82.1" y="92.3">+3.3V</text>
<text x="46.7" y="105">LDL1117S33R</text>
<text x="52" y="102.5">U1</text>
<text x="196.1" y="103.7">GND</text>
<text x="27.9" y="115.2">C1</text>
<text x="27.9" y="117.7">1uF</text>
<text x="87.6" y="116.4">C4</text>
<text x="87.6" y="119">4.7uF</text>
<text x="23.4" y="127.9">GND</text>
<text x="66.5" y="126.6">GND</text>
<text x="83.1" y="127.9">GND</text>
<text x="77.1" y="152">+3.3V</text>
<text x="186.3" y="154.5">SW_Push</text>
<text x="188.5" y="152">SW2</text>
<text x="148.2" y="160.9">SW_Push</text>
<text x="150.4" y="158.3">SW1</text>
<text x="41.5" y="163.4">+3.3V</text>
<text x="72.4" y="163.4">C3</text>
<text x="72.4" y="166">0.1uF</text>
<text x="82.6" y="163.4">C2</text>
<text x="82.6" y="166">4.7uF</text>
<text x="200.7" y="167.2">C7</text>
<text x="370.9" y="167.7">J3</text>
<text x="395.8" y="167.2">+3.3V</text>
<text x="47" y="172.3">R3</text>
<text x="160" y="172.3">C6</text>
<text x="200.7" y="169.8">4.7uF</text>
<text x="355.9" y="170.3">MEM2085-00-115-00-A_REV0.2</text>
<text x="47" y="174.9">47.5K</text>
<text x="55.1" y="179.9">RST</text>
<text x="70.8" y="179.9">TXD</text>
<text x="78" y="174.9">GND</text>
<text x="87.3" y="179.7">R5</text>
<text x="87.6" y="174.9">0R</text>
<text x="91.4" y="179.9">0R</text>
<text x="160" y="174.8">4.7uF</text>
<text x="260.3" y="179.2">BME688</text>
<text x="262.8" y="176.6">U5</text>
<text x="293" y="176.1">+3.3V</text>
<text x="401.3" y="174.9">C15</text>
<text x="401.3" y="177.4">0.1uF</text>
<text x="22.8" y="181.2">VBUS</text>
<text x="63.1" y="184" transform="rotate(-90 63.1 184)">VREGIN</text>
<text x="65.6" y="180.9" transform="rotate(-90 65.6 180.9)">VDD</text>
<text x="70.5" y="182.5">RXD</text>
<text x="70.8" y="185">RTS</text>
<text x="91.4" y="185.5">R4</text>
<text x="196.1" y="182.5">GND</text>
<text x="246" y="181.2">+3.3V</text>
<text x="299.2" y="185">C14</text>
<text x="27.9" y="191.4">R2</text>
<text x="70.5" y="190.1">DSR</text>
<text x="70.8" y="187.6">CTS</text>
<text x="155.4" y="188.8">GND</text>
<text x="228.2" y="186.3">+3.3V</text>
<text x="235.8" y="186.3">+3.3V</text>
<text x="284.1" y="190.1">+3.3V</text>
<text x="299.2" y="187.6">0.1uF</text>
<text x="396.7" y="187.6">GND</text>
<text x="27.9" y="193.9">22.1K</text>
<text x="55.1" y="197.7">D+</text>
<text x="55.1" y="195.2">D-</text>
<text x="55.1" y="192.6">VBUS</text>
<text x="67.4" y="197.7">RI/CLK</text>
<text x="70.4" y="195.2">DCD</text>
<text x="70.7" y="192.6">DTR</text>
<text x="233.2" y="192.6">R12</text>
<text x="233.2" y="195.2">10K</text>
<text x="240.8" y="192.6">R13 SCL</text>
<text x="240.8" y="195.2">10K</text>
<text x="240.8" y="192.6">R13</text>
<text x="293.9" y="196.4">GND</text>
<text x="27.9" y="201.5">R1</text>
<text x="39.4" y="201.5">C5</text>
<text x="65.4" y="202.8">SUSPEND</text>
<text x="290.3" y="199">C13</text>
<text x="290.3" y="201.5">0.1uF</text>
<text x="27.9" y="204.1">47.5K</text>
<text x="39.4" y="204.1">1uF</text>
<text x="65.4" y="205.3">SUSPEND</text>
<text x="116.3" y="207.9">R6</text>
<text x="125.3" y="207.9">10K</text>
<text x="139.7" y="207.9">Q1</text>
<text x="277.4" y="207.9">GND</text>
<text x="394.2" y="206.6">GND</text>
<text x="60.5" y="215.5">RS485/GPIO.2</text>
<text x="63.2" y="213">RXT/GPIO.1</text>
<text x="63.5" y="210.4">TXT/GPIO.0</text>
<text x="89.4" y="211.7">GND</text>
<text x="139.7" y="210.4">Q_NPN_BCE</text>
<text x="285" y="210.4">GND</text>
<text x="23.4" y="220.6">GND</text>
<text x="59" y="218">WAKEUP/GPIO.3</text>
<text x="67.9" y="220.6">GPIO.4</text>
<text x="67.9" y="225.7">GPIO.6</text>
<text x="67.9" y="223.1">GPIO.5</text>
<text x="116.8" y="226.9">R7</text>
<text x="124.8" y="226.9">10K</text>
<text x="138.4" y="226.9">Q_NPN_BCE</text>
<text x="67.9" y="230.7">CHREN</text>
<text x="69.1" y="233.3">CHR0</text>
<text x="138.4" y="229.5">Q2</text>
<text x="65.6" y="237" transform="rotate(-90 65.6 237)">GND</text>
<text x="69.1" y="235.8">CHR1</text>
<text x="67.1" y="240.9">U2</text>
<text x="67.1" y="243.4">CP2102N-Axx-xQFN28</text>
<text x="62.7" y="247.2">GND</text>
</g>
<g font-size="1.3" fill="#a90000">
<text x="43.2" y="27.7">A4</text>
<text x="43.1" y="35.3">B5</text>
<text x="43.2" y="32.8">A5</text>
<text x="43.2" y="40.4">A7</text>
<text x="106.6" y="39.1">1</text>
<text x="106.6" y="41.7">2</text>
<text x="43.1" y="42.9">B7</text>
<text x="43.2" y="45.5">A6</text>
<text x="43.1" y="48">B6</text>
<text x="276.2" y="58.2">1</text>
<text x="308.6" y="58.2">14</text>
<text x="23.9" y="64.8" transform="rotate(-90 23.9 64.8)">S1</text>
<text x="31.5" y="64.8" transform="rotate(-90 31.5 64.8)">A1</text>
<text x="276.2" y="60.7">2</text>
<text x="276.2" y="63.2">3</text>
<text x="276.2" y="65.8">4</text>
<text x="308.6" y="65.8">11</text>
<text x="308.6" y="63.2">12</text>
<text x="308.6" y="60.7">13</text>
<text x="276.2" y="68.3">5</text>
<text x="276.2" y="70.9">6</text>
<text x="308.6" y="68.3">10</text>
<text x="309.2" y="70.9">9</text>
<text x="276.2" y="73.4">7</text>
<text x="309.2" y="73.4">8</text>
<text x="52.6" y="178.8">9</text>
<text x="62" y="176" transform="rotate(-90 62 176)">7</text>
<text x="64.5" y="176" transform="rotate(-90 64.5 176)">6</text>
<text x="74.9" y="178.8">26</text>
<text x="74.9" y="183.9">24RTS</text>
<text x="74.9" y="181.4">25</text>
<text x="74.9" y="183.9">24</text>
<text x="52.6" y="191.5">8</text>
<text x="74.9" y="186.4">23</text>
<text x="74.9" y="189">27</text>
<text x="74.9" y="191.5">28DTR</text>
<text x="74.9" y="191.5">28</text>
<text x="52.6" y="196.6">4</text>
<text x="52.6" y="194.1">5</text>
<text x="75.5" y="194.1">1</text>
<text x="75.5" y="196.6">2</text>
<text x="74.9" y="201.7">12</text>
<text x="74.9" y="204.2">11</text>
<text x="74.9" y="209.3">19</text>
<text x="131.7" y="208">1</text>
<text x="136.9" y="205.2" transform="rotate(-90 136.9 205.2)">2</text>
<text x="74.9" y="214.4">17</text>
<text x="74.9" y="211.8">18</text>
<text x="136.9" y="212.8" transform="rotate(-90 136.9 212.8)">3</text>
<text x="74.9" y="216.9">16</text>
<text x="74.9" y="222">21</text>
<text x="74.9" y="219.5">22</text>
<text x="74.9" y="224.5">20</text>
<text x="130.4" y="227.1">1</text>
<text x="135.6" y="224.2" transform="rotate(-90 135.6 224.2)">3</text>
<text x="74.9" y="229.6">13</text>
<text x="74.9" y="232.2">15</text>
<text x="135.6" y="231.8" transform="rotate(-90 135.6 231.8)">2</text>
<text x="64.5" y="239.5" transform="rotate(-90 64.5 239.5)">3</text>
<text x="74.9" y="234.7">14</text>
</g>
<g font-size="1.3" fill="#0f0f0f">
<text x="52.1" y="47.9">USB_D+</text>
<text x="71.1" y="42.8">USB_D-</text>
<text x="315" y="56.8">SDA</text>
<text x="323.8" y="56.8">SCL</text>
<text x="154.1" y="65.7">RESET</text>
<text x="265.7" y="65.7">BMI_INT1</text>
<text x="198.1" y="70.8">BMI_INT2</text>
<text x="241.3" y="68.2">GPIO8</text>
<text x="313.7" y="70.8">BMI_INT2</text>
<text x="198.1" y="73.3">GPIO8</text>
<text x="198.1" y="75.9">BOOT</text>
<text x="155.8" y="78.4">SPI_CS</text>
<text x="158.8" y="83.5">SDA</text>
<text x="158.8" y="80.9">SCL</text>
<text x="198.1" y="78.4">SPI_CLK</text>
<text x="198.1" y="80.9">MOSI</text>
<text x="198.1" y="83.5">MISO</text>
<text x="154" y="86">BMI_INT1</text>
<text x="155.9" y="91.1">UORXD</text>
<text x="156.2" y="93.6">UOTXD</text>
<text x="160" y="158.4">BOOT</text>
<text x="119.8" y="164.8">RESET</text>
<text x="96.5" y="176.2">UORXD</text>
<text x="344" y="178.7">SPI_CLK</text>
<text x="392.4" y="178.7">MOSI</text>
<text x="100.3" y="182.5">UOTXD</text>
<text x="347" y="183.8">MISO</text>
<text x="279.4" y="190.2">SDA</text>
<text x="345.1" y="191.4">SPI_CS</text>
<text x="41.7" y="196.5">USB_D+</text>
<text x="41.7" y="194">USB_D-</text>
<text x="166.4" y="202.9">RESET</text>
<text x="231.1" y="200.3">SDA</text>
<text x="238.8" y="200.3">SCL</text>
<text x="109.2" y="207.9">DTR</text>
<text x="109.2" y="227">RTS</text>
<text x="165.1" y="232.1">BOOT</text>
</g>
<g font-size="1" fill="#a90000">
<text x="164.5" y="65.8">8</text>
<text x="195" y="63.2">3</text>
<text x="164" y="70.9">12</text>
<text x="194.5" y="70.9">21</text>
<text x="164" y="73.4">13</text>
<text x="164.5" y="75.9">5</text>
<text x="194.5" y="73.4">22</text>
<text x="194.5" y="75.9">23</text>
<text x="164" y="81">18</text>
<text x="164" y="83.6">19</text>
<text x="164.5" y="78.5">6</text>
<text x="194.5" y="78.5">16</text>
<text x="194.5" y="81">26</text>
<text x="194.5" y="83.6">27</text>
<text x="164" y="86.1">20</text>
<text x="164" y="91.2">30</text>
<text x="164" y="93.7">31</text>
<text x="195" y="91.2">4</text>
<text x="195" y="96.3">1</text>
<text x="40" y="109">3</text>
<text x="65.4" y="109">2</text>
<text x="65.4" y="114">1</text>
<text x="388.8" y="173.7">P4</text>
<text x="353.2" y="178.8">P5</text>
<text x="388.8" y="178.8">P3</text>
<text x="276.2" y="182.6">6</text>
<text x="276.2" y="185.2">8</text>
<text x="353.2" y="183.9">P7</text>
<text x="250.8" y="190.2">2</text>
<text x="276.2" y="190.2">3</text>
<text x="353.2" y="189">P1</text>
<text x="353.2" y="191.5">P2</text>
<text x="353.2" y="186.4">P8</text>
<text x="388.7" y="186.4">CD</text>
<text x="250.8" y="192.8">4</text>
<text x="276.2" y="197.9">1</text>
<text x="276.2" y="192.8">5</text>
<text x="388.8" y="196.6">P6</text>
<text x="388.8" y="199.1">G1</text>
</g>
<g font-size="1" fill="#006464">
<text x="189" y="64.2">3V3</text>
<text x="168.7" y="66.8">EN</text>
<text x="168.7" y="71.9">IO0</text>
<text x="189.3" y="71.9">IO7</text>
<text x="168.7" y="76.9">IO2</text>
<text x="168.7" y="74.4">IO1</text>
<text x="189.3" y="74.4">IO8</text>
<text x="189.3" y="76.9">IO9</text>
<text x="168.7" y="79.5">IO3</text>
<text x="168.7" y="82">IO4</text>
<text x="188.3" y="79.5">IO10</text>
<text x="188.3" y="82">IO18</text>
<text x="168.7" y="84.6">IO5</text>
<text x="168.7" y="87.1">IO6</text>
<text x="188.3" y="84.6">IO19</text>
<text x="168.7" y="92.2">RXD0</text>
<text x="168.7" y="94.7">TXD0</text>
<text x="189.7" y="92.2">NC</text>
<text x="188.7" y="97.3">GND</text>
<text x="44.2" y="110">VIN</text>
<text x="58.5" y="110">VOUT</text>
<text x="59.1" y="115">GND</text>
<text x="357.9" y="179.8">CLK</text>
<text x="382.9" y="179.8">CMD</text>
<text x="383.2" y="174.7">VDD</text>
<text x="268.6" y="183.6">VDDIO</text>
<text x="357.9" y="184.9">DAT0</text>
<text x="255" y="191.2">CSB</text>
<text x="270.1" y="186.2">VDD</text>
<text x="270.6" y="191.2">SDI</text>
<text x="357.9" y="190">DAT2</text>
<text x="357.9" y="187.4">DAT1</text>
<text x="384" y="187.4">CD</text>
<text x="255" y="193.8">SCK</text>
<text x="270" y="193.8">SDO</text>
<text x="357.9" y="192.5">CD/DAT3</text>
<text x="383.3" y="197.6">VSS</text>
<text x="270" y="198.9">GND</text>
<text x="383" y="200.1">GND</text>
</g>
</svg>
